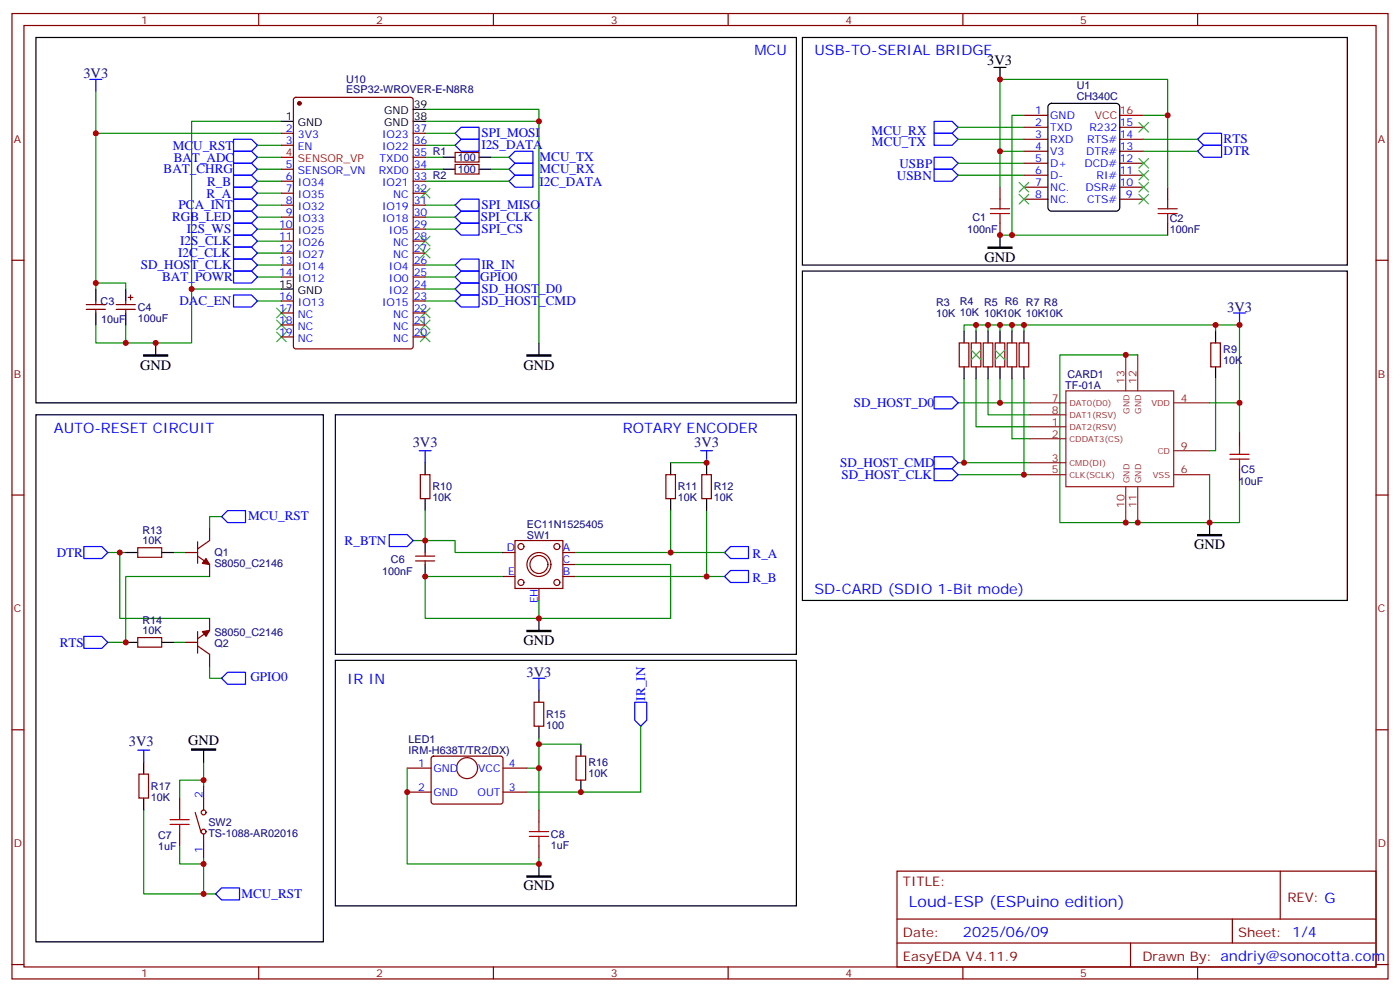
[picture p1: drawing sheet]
<svg xmlns="http://www.w3.org/2000/svg" width="412mm" height="292mm" viewBox="0 0 412 292" stroke-linecap="round" stroke-linejoin="round" font-family="sans-serif">
<g fill="none" stroke="#870000" stroke-width=".35">
<path d="M3.5 4h405.4v284.3h-405.4zM7.1 7.5h398.2v277.3h-398.2zM76.2 4v3.5M145.3 4v3.5M214.5 4v3.5M283.6 4v3.5M352.8 4v3.5M82.9 39.3h3.5M86.7 28.9l.4-.2h33.9l.7 .4v73l-.5 .6-34.1 .1-.6-.5-.1-72.9zM121.7 39.3h3.5M301.6 37.5h7.1M301.6 34h7.1"/>
<path d="M329.8 37.5h7.1M82.9 42.8h3.5M82.9 49.8h3.5M82.9 53.4h3.5M82.9 56.9h3.5M121.7 42.8h3.5M121.7 46.3h3.5M121.7 49.8h3.5M121.7 53.4h3.5M121.7 56.9h3.5M134.1 44.9h7v2.8h-7zM134.1 48.4h7v2.9h-7z"/>
<path d="M294.6 55.1v3.6M301.6 41h7.1M301.6 44.6h7.1M301.6 48.1h7.1M301.6 51.6h7.1M301.6 55.1h7.1M301.6 58.7h7.1M329.8 41h7.1M329.8 44.6h7.1M329.8 48.1h7.1M329.8 51.6h7.1M329.8 55.1h7.1"/>
<path d="M329.8 58.7h7.1M344 55.1v3.6M3.5 76.7h3.6M82.9 60.4h3.5M82.9 64h3.5M82.9 67.5h3.5M82.9 71h3.5M82.9 74.5h3.5M82.9 78.1h3.5M121.7 60.4h3.5M121.7 64h3.5M121.7 67.5h3.5"/>
<path d="M121.7 71h3.5M121.7 74.5h3.5M121.7 78.1h3.5M294.6 65.7v3.6M344 65.7v3.6M405.3 76.7h3.6M25.4 91.1h5.6M25.4 89.7h5.6M28.2 88.7v1M28.2 91.1v1.1M34.2 91.1h5.7M34.2 89.7h5.7"/>
<path d="M37 88.7v1M37 91.1v1.1M37.7 87.6h1.5M38.5 86.9v1.4M82.9 81.6h3.5M82.9 88.7h3.5M82.9 92.2h3.5M82.9 95.7h3.5M82.9 99.2h3.5M121.7 81.6h3.5M121.7 85.1h3.5M121.7 88.7h3.5"/>
<path d="M121.7 92.2h3.5M121.7 95.7h3.5M121.7 99.2h3.5M282.6 101h2.8v7.1h-2.8zM286.1 101h2.8v7.1h-2.8zM289.6 101h2.9v7.1h-2.9zM293.2 101h2.8v7.1h-2.8zM296.7 101h2.8v7.1h-2.8zM300.2 101h2.8v7.1h-2.8zM356.7 101h2.8v7.1h-2.8zM123.8 139.8h2.8v7.1h-2.8zM196.1 139.8h2.9v7.1h-2.9z"/>
<path d="M206.7 139.8h2.8v7.1h-2.8zM365.1 127.5v3.5M365.1 138v3.6M3.5 145.8h3.6M58.2 159.6v6.3M61.7 155.7v3.5l-3.5 2.5M151.7 159.2h14.1v14.1h-14.1zM405.3 145.8h3.6M40.6 161.3h7v2.8h-7zM54.7 162.7h3.5M58.2 163.8l3.5 2.5v3.5M122.4 165.2h5.7"/>
<path d="M122.4 163.8h5.7M125.2 162.7v1.1M125.2 165.2v1.1M148.2 162.7h3.5M148.2 169.8h3.5M158.7 173.3v3.5M165.8 162.7h3.5M165.8 169.8h3.5M165.8 166.3h3.5M40.6 187.8h7v2.8h-7zM54.7 189.2h3.5M58.2 190.3l3.5 2.4v3.6"/>
<path d="M58.2 186v6.4M61.7 182.1v3.6l-3.5 2.4M3.5 214.9h3.6M157.3 206.8h2.9v7.1h-2.9zM405.3 214.9h3.6M40.9 228h2.8v7.1h-2.8zM52.9 235.1v3.5M57.5 239.3l1.8 6M60 231.5v7.1M119.9 226.2h7.1M119.9 233.3h7.1M127.2 222.9l.5-.2 20 .1 .5 .6-.1 13-.6 .4h-20.1l-.4-.7v-12.7z"/>
<path d="M148.2 226.2h7M148.2 233.3h7M158.7 238.6v3.5M169.7 222.7h2.8v7.1h-2.8zM52.9 245.6v3.6M60 245.6v7.1M158.7 249.2v3.5M264.2 256.6h141.1v28.2h-141.1zM377.1 256.6v14.1M264.2 270.7h141.1M264.2 277.7h141.1M333 277.7v7.1"/>
<path d="M363 270.7v7M3.5 284.1h3.6M76.2 284.8v3.5M145.3 284.8v3.5M214.5 284.8v3.5M283.6 284.8v3.5M352.8 284.8v3.5M405.3 284.1h3.6"/>
<circle cx="153.5" cy="171.6" r=".88"/>
<circle cx="153.5" cy="161" r=".88"/>
<circle cx="158.7" cy="166.3" r="3.5"/>
<circle cx="158.7" cy="166.3" r="2.65"/>
<circle cx="164" cy="171.6" r=".88"/>
<circle cx="164" cy="161" r=".88"/>
<circle cx="60" cy="239.3" r=".71"/>
<circle cx="137.6" cy="226.2" r="3.1"/>
<circle cx="60" cy="244.9" r=".71"/>
</g>
<g fill="none" stroke="#00f" stroke-width=".35">
<path d="M26.5 23.4h3.5M28.2 23.4v3.5M134.1 39.3l1.7-1.8h5.3v3.5h-5.3zM275.2 39.3h5.3l1.7 1.7-1.7 1.8h-5.3zM275.2 35.7h5.3l1.7 1.8-1.7 1.8h-5.3zM354.5 39.3h5.3v3.5h-5.3l-1.7-1.8zM68.8 41h5.3l1.7 1.8-1.7 1.8h-5.3zM68.8 51.6h5.3l1.7 1.8-1.7 1.7h-5.3zM68.8 55.1h5.3l1.7 1.8-1.7 1.8h-5.3zM68.8 44.6h5.3l1.7 1.7-1.7 1.8h-5.3zM68.8 58.7h5.3l1.7 1.7-1.7 1.8h-5.3zM68.8 48.1h5.3l1.7 1.7-1.7 1.8h-5.3z"/>
<path d="M134.1 42.8l1.7-1.8h5.3v3.6h-5.3zM149.9 49.8l1.8-1.7h5.3v3.5h-5.3zM149.9 46.3l1.8-1.7h5.3v3.5h-5.3zM149.9 53.4l1.8-1.8h5.3v3.5h-5.3zM275.2 46.3h5.3l1.7 1.8-1.7 1.7h-5.3zM275.2 49.8h5.3l1.7 1.8-1.7 1.8h-5.3zM352.8 44.6l1.7-1.8h5.3v3.5h-5.3zM68.8 62.2h5.3l1.7 1.8-1.7 1.7h-5.3zM68.8 65.7h5.3l1.7 1.8-1.7 1.8h-5.3zM68.8 69.3h5.3l1.7 1.7-1.7 1.8h-5.3zM68.8 76.3h5.3l1.7 1.8-1.7 1.7h-5.3zM68.8 72.8h5.3l1.7 1.7-1.7 1.8h-5.3z"/>
<path d="M68.8 79.8h5.3l1.7 1.8-1.7 1.8h-5.3zM134.1 64l1.7-1.8h5.3v3.5h-5.3zM134.1 67.5l1.7-1.8h5.3v3.6h-5.3zM134.1 60.4l1.7-1.7h5.3v3.5h-5.3zM134.1 78.1l1.7-1.8h5.3v3.5h-5.3zM68.8 86.9h5.3l1.7 1.8-1.7 1.7h-5.3zM134.1 88.7l1.7-1.8h5.3v3.5h-5.3zM134.1 81.6l1.7-1.8h5.3v3.6h-5.3zM134.1 85.1l1.7-1.7h5.3v3.5h-5.3zM363.4 92.2h3.5M365.1 92.2v3.5M275.2 116.9h5.3l1.7 1.7-1.7 1.8h-5.3z"/>
<path d="M123.5 132.8h3.5M125.2 132.8v3.5M206.4 132.8h3.5M208.1 132.8v3.5M275.2 134.5h5.3l1.7 1.8-1.7 1.7h-5.3zM275.2 138h5.3l1.7 1.8-1.7 1.8h-5.3zM65.3 152.2l1.7-1.8h5.3v3.5h-5.3zM114.7 157.4h5.2l1.8 1.8-1.8 1.8h-5.2zM24.7 161h5.3l1.7 1.7-1.7 1.8h-5.3zM215.2 161h5.3v3.5h-5.3l-1.8-1.8zM215.2 168h5.3v3.6h-5.3l-1.8-1.8zM24.7 187.4h5.3l1.7 1.8-1.7 1.8h-5.3z"/>
<path d="M65.3 199.8l1.7-1.8h5.3v3.5h-5.3zM157 199.8h3.5M158.7 199.8v3.5M187 206.8h3.5v5.3l-1.8 1.8-1.7-1.8zM40.6 220.9h3.5M42.3 220.9v3.6M63.5 263.3l1.8-1.8h5.3v3.5h-5.3z"/>
</g>
<g fill="none" stroke="#008700" stroke-width=".35">
<path d="M28.2 26.9v12.4h54.7M28.2 39.3v45.8M82.9 35.7h-26.5v49.4M125.2 32.2h33.5v68.8M125.2 35.7h33.5M125.2 39.3h8.9M282.2 37.5h19.4M301.6 34h-3.5v35.3M336.9 34h7.1v-10.6h-49.4v21.2h7M344 34v21.1M75.8 46.3h7.1M75.8 49.8h7.1"/>
<path d="M75.8 42.8h7.1M75.8 53.4h7.1M75.8 56.9h7.1M125.2 46.3h5.3M125.2 49.8h5.3M125.2 42.8h8.9M125.2 53.4h24.7M144.6 46.3h5.3M144.6 49.8h5.3M282.2 41h19.4M282.2 48.1h19.4M282.2 51.6h19.4"/>
<path d="M294.6 44.6v10.5M336.9 41h15.9M336.9 44.6h15.9M75.8 64h7.1M75.8 67.5h7.1M75.8 71h7.1M75.8 78.1h7.1M75.8 60.4h7.1M75.8 74.5h7.1M125.2 64h8.9M125.2 67.5h8.9M125.2 78.1h8.9"/>
<path d="M125.2 60.4h8.9M294.6 69.3h49.4M28.2 83.4h8.8v1.7M28.2 95.7v5.3h8.8M75.8 81.6h7.1M75.8 88.7h7.1M82.9 85.1h-26.5v15.9h-19.4v-5.3M125.2 81.6h8.9M125.2 88.7h8.9M125.2 85.1h8.9M287.5 95.7v1.8M291 95.7v1.8"/>
<path d="M294.6 95.7v1.8M298.1 97.5v-1.8h67v22.9h-8.8M298.1 95.7h-14.1v1.8M301.6 95.7v1.8M358.1 95.7v1.8M282.2 118.6h21.2M284 111.6v24.7M287.5 111.6v14.1h15.9M291 111.6v10.6h12.4M294.6 111.6v7M298.1 111.6v17.6h5.3M301.6 111.6v28.2"/>
<path d="M335.1 104.5h-22.9v49.4h44.1v-14.1M358.1 111.6v21.2h-1.8M365.1 118.6v8.9M197.6 136.3h10.5M282.2 139.8h21.2M282.2 136.3h21.2M65.3 152.2h-3.6v3.5M121.7 159.2h3.5M125.2 150.4v8.8h8.9v3.5h14.1M197.6 150.4v12.3h-28.3M208.1 150.4v19.4h-38.8M365.1 141.6v12.3h-8.8"/>
<path d="M31.7 162.7h5.3M35.3 162.7v19.4h26.4M51.2 162.7h3.5M61.7 169.8h-24.7v19.4h-5.3M148.2 169.8h-23v12.3h33.5M158.7 176.8v5.3M169.3 166.3h28.3v15.8h-38.9M197.6 162.7h15.8M208.1 169.8h5.3M51.2 189.2h3.5M61.7 196.3v3.5h3.6M158.7 219.2h12.4"/>
<path d="M158.7 217.4v21.2M188.7 213.9v19.4h-33.5M42.3 238.6v24.7h17.7v-10.6M60 229.8h-7.1v5.3M60 224.5v7M119.9 226.2v28.3h38.8v-1.8M155.2 226.2h3.5M52.9 249.2v5.3h7.1M60 263.3h3.5"/>
</g>
<g fill="none" stroke="#000" stroke-width=".35">
<path d="M10.6 11h224v107.6h-224zM236.4 11h160.5v67.1h-160.5zM292.8 19.9h3.5M294.6 19.9v3.5M82.9 35.7h3.5M121.7 35.7h3.5M121.7 32.2h3.5M308.9 30.9l.8-.5h19.1l.8 .5 .2 .6v29.6l-.4 .9-.6 .2h-19.1l-.8-.5-.2-.6v-29.6zM130.5 46.3h3.6M130.5 49.8h3.6M141.1 46.3h3.5M141.1 49.8h3.5"/>
<path d="M236.4 79.8h160.5v97h-160.5zM294.6 69.3v3.5M28.2 85.1v3.6M28.2 92.2v3.5M37 85.1v3.6M37 92.2v3.5M82.9 85.1h3.5M284 97.5v3.5M287.5 97.5v3.5M291 97.5v3.5M294.6 97.5v3.5M298.1 97.5v3.5"/>
<path d="M301.6 97.5v3.5M358.1 97.5v3.5M45.9 101v3.5M158.7 101v3.5M284 108.1v3.5M287.5 108.1v3.5M291 108.1v3.5M294.6 108.1v3.5M298.1 108.1v3.5M301.6 108.1v3.5M358.1 108.1v3.5M10.6 122.2h84.6v155.2h-84.6z"/>
<path d="M98.8 122.2h135.8v70.5h-135.8zM125.2 136.3v3.5M197.6 136.3v3.5M208.1 136.3v3.5M125.2 146.9v3.5M125.2 159.2v3.5M197.6 146.9v3.5M208.1 146.9v3.5M356.3 153.9v3.5M37 162.7h3.6M47.6 162.7h3.6M125.2 166.3v3.5"/>
<path d="M37 189.2h3.6M47.6 189.2h3.6M98.8 194.5h135.8v72.3h-135.8zM158.7 182.1v3.6M158.7 203.3v3.5M158.7 213.9v3.5M171.1 219.2v3.5M42.3 224.5v3.5M42.3 235.1v3.5M60 220.9v3.6M171.1 229.8v3.5M158.7 254.5v3.5"/>
</g>
<g fill="none" stroke="#3c3" stroke-width=".35">
<path d="M335.5 36.1l2.8 2.8M338.3 36.1l-2.8 2.8M123.8 55.5l2.8 2.8M126.6 55.5l-2.8 2.8M300.2 57.3l2.8 2.8M300.2 53.7l2.8 2.9M303 57.3l-2.8 2.8M303 53.7l-2.8 2.9M335.5 46.7l2.8 2.8M335.5 50.2l2.8 2.8M335.5 53.7l2.8 2.9M335.5 57.3l2.8 2.8"/>
<path d="M338.3 46.7l-2.8 2.8M338.3 50.2l-2.8 2.8M338.3 53.7l-2.8 2.9M338.3 57.3l-2.8 2.8M123.8 73.1l2.8 2.9M123.8 69.6l2.8 2.8M126.6 73.1l-2.8 2.9M126.6 69.6l-2.8 2.8M81.5 97.8l2.8 2.8M81.5 94.3l2.8 2.8M81.5 90.8l2.8 2.8M84.3 97.8l-2.8 2.8"/>
<path d="M84.3 94.3l-2.8 2.8M84.3 90.8l-2.8 2.8M123.8 90.8l2.8 2.8M123.8 94.3l2.8 2.8M123.8 97.8l2.8 2.8M126.6 90.8l-2.8 2.8M126.6 94.3l-2.8 2.8M126.6 97.8l-2.8 2.8M286.1 103.1l2.8 2.8M288.9 103.1l-2.8 2.8M293.2 103.1l2.8 2.8M296 103.1l-2.8 2.8"/>
</g>
<path d="M291 72.8h7.1v.3h-7.1zM42.3 104.5h7.1v.4h-7.1zM155.2 104.5h7.1v.4h-7.1zM352.8 157.4h7v.4h-7zM155.2 185.7h7.1v.3h-7.1zM56.4 220.6h7.1v.3h-7.1zM155.2 258h7.1v.3h-7.1z" fill="#000" stroke="#000" stroke-width=".35"/>
<g fill="none" stroke="#a10000" stroke-width=".35">
<path d="M294.6 58.7v2.8M344 58.7v2.8M291.7 62.9h5.7M291.7 61.5h5.7M294.6 62.9v2.8M341.1 62.9h5.7M341.1 61.5h5.7M344 62.9v2.8M362.3 135.2h5.6M362.3 133.8h5.6M365.1 131v2.8M365.1 135.2v2.8"/>
<path d="M52.9 238.6v2.8M50.1 241.4h5.6M50.1 242.8h5.6M52.9 242.8v2.8M155.9 244.9h5.7M155.9 246.3h5.7M158.7 242.1v2.8M158.7 246.3v2.9"/>
</g>
<g fill="none" stroke="#8c2424" stroke-width=".35">
<path d="M303.4 118.6h10.6M314 115.1h31.7v28.2h-31.7zM331.6 104.5v10.6M335.1 104.5v10.6M345.7 118.6h10.6M303.4 125.7h10.6M303.4 129.2h10.6M303.4 136.3h10.6M303.4 139.8h10.6M303.4 122.2h10.6M345.7 139.8h10.6M345.7 132.8h10.6"/>
<path d="M331.6 143.3v10.6M335.1 143.3v10.6"/>
</g>
<path d="M329.8 34h7.1M82.9 46.3h3.5" fill="none" stroke="#f00" stroke-width=".35"/>
<g fill="#870000" stroke="#870000" stroke-width=".35">
<path d="M59.6 186l2.1-.3-1 1.7z"/>
<path d="M60.7 164.5l1 1.8-2.1-.4z"/>
<circle cx="88.2" cy="30.4" r=".53"/>
</g>
<g fill="#c00">
<circle cx="56.4" cy="85.1" r=".88"/>
<circle cx="158.8" cy="35.7" r=".88"/>
<circle cx="335.1" cy="153.9" r=".88"/>
<circle cx="365.1" cy="118.6" r=".88"/>
<circle cx="356.3" cy="153.9" r=".88"/>
<circle cx="158.8" cy="226.2" r=".88"/>
<circle cx="45.9" cy="101" r=".88"/>
<circle cx="28.2" cy="83.4" r=".88"/>
<circle cx="28.2" cy="39.3" r=".88"/>
<circle cx="171.1" cy="233.3" r=".88"/>
<circle cx="158.8" cy="219.2" r=".88"/>
<circle cx="331.6" cy="104.5" r=".88"/>
<circle cx="331.6" cy="153.9" r=".88"/>
<circle cx="208.1" cy="136.3" r=".88"/>
<circle cx="125.2" cy="159.2" r=".88"/>
<circle cx="365.1" cy="95.7" r=".88"/>
<circle cx="298.1" cy="95.7" r=".88"/>
<circle cx="294.6" cy="95.7" r=".88"/>
<circle cx="291" cy="95.7" r=".88"/>
<circle cx="287.5" cy="95.7" r=".88"/>
<circle cx="294.6" cy="118.6" r=".88"/>
<circle cx="284" cy="136.3" r=".88"/>
<circle cx="294.6" cy="23.4" r=".88"/>
<circle cx="294.6" cy="44.6" r=".88"/>
<circle cx="294.6" cy="69.3" r=".88"/>
<circle cx="344" cy="34" r=".88"/>
<circle cx="298.1" cy="69.3" r=".88"/>
<circle cx="35.3" cy="162.7" r=".88"/>
<circle cx="37" cy="189.2" r=".88"/>
<circle cx="60" cy="229.8" r=".88"/>
<circle cx="37" cy="101" r=".88"/>
<circle cx="358.1" cy="95.7" r=".88"/>
<circle cx="301.6" cy="95.7" r=".88"/>
<circle cx="301.6" cy="139.8" r=".88"/>
<circle cx="208.1" cy="169.8" r=".88"/>
<circle cx="197.6" cy="162.7" r=".88"/>
<circle cx="158.8" cy="182.1" r=".88"/>
<circle cx="125.2" cy="169.8" r=".88"/>
<circle cx="119.9" cy="233.3" r=".88"/>
<circle cx="158.8" cy="254.5" r=".88"/>
<circle cx="60" cy="263.3" r=".88"/>
<circle cx="60" cy="254.5" r=".88"/>
</g>
<text font-size="4.6" fill="#00f" x="267.8" y="267.2">Loud-ESP (ESPuino edition)</text>
<g font-size="4.2" fill="#00f">
<text x="222.2" y="16.3">MCU</text>
<text x="239.9" y="16.3">USB-TO-SERIAL BRIDGE</text>
<text x="15.9" y="127.5">AUTO-RESET CIRCUIT</text>
<text x="183.4" y="127.5">ROTARY ENCODER</text>
<text x="239.9" y="175.1">SD-CARD (SDIO 1-Bit mode)</text>
<text x="102.3" y="201.5">IR IN</text>
<text x="283.6" y="276">2025/06/09</text>
</g>
<g font-size="4.2" fill="#000080">
<text x="24.6" y="23.1">3V3</text>
<text x="361.5" y="91.8">3V3</text>
<text x="121.6" y="131.6">3V3</text>
<text x="204.5" y="131.6">3V3</text>
<text x="155.1" y="199.4">3V3</text>
<text x="38" y="219.9">3V3</text>
</g>
<g font-size="4.2">
<text x="290.8" y="19.2">3V3</text>
<text x="290" y="77.1">GND</text>
<text x="41.3" y="108.8">GND</text>
<text x="154.2" y="108.8">GND</text>
<text x="351.7" y="161.8">GND</text>
<text x="154.2" y="190">GND</text>
<text x="55.4" y="219.5">GND</text>
<text x="154.2" y="262.2">GND</text>
</g>
<g font-size="3.9" fill="#00f">
<text x="141.8" y="40.5">SPI_MOSI</text>
<text x="256.8" y="39.6">MCU_RX</text>
<text x="50.9" y="44">MCU_RST</text>
<text x="51.2" y="47.7">BAT_ADC</text>
<text x="141.8" y="44">I2S_DATA</text>
<text x="159" y="47.5">MCU_TX</text>
<text x="256.9" y="43">MCU_TX</text>
<text x="360.4" y="45.7">DTR</text>
<text x="360.4" y="42.1">RTS</text>
<text x="48.2" y="51.1">BAT_CHRG</text>
<text x="159" y="51">MCU_RX</text>
<text x="264.2" y="52.9">USBN</text>
<text x="264.9" y="49.5">USBP</text>
<text x="60.8" y="58.5">R_A</text>
<text x="61" y="54.9">R_B</text>
<text x="158.9" y="54.6">I2C_DATA</text>
<text x="50.7" y="65.2">RGB_LED</text>
<text x="52.6" y="61.7">PCA_INT</text>
<text x="141.7" y="65.1">SPI_CLK</text>
<text x="141.8" y="61.6">SPI_MISO</text>
<text x="55" y="68.7">I2S_WS</text>
<text x="141.8" y="68.8">SPI_CS</text>
<text x="52.4" y="75.8">I2C_CLK</text>
<text x="53.1" y="72.3">I2S_CLK</text>
<text x="41.5" y="79.3">SD_HOST_CLK</text>
<text x="47.8" y="82.9">BAT_POWR</text>
<text x="141.5" y="82.9">GPIO0</text>
<text x="141.8" y="79.4">IR_IN</text>
<text x="52.8" y="89.9">DAC_EN</text>
<text x="141.8" y="89.9">SD_HOST_CMD</text>
<text x="141.8" y="86.3">SD_HOST_D0</text>
<text x="251.5" y="119.9">SD_HOST_D0</text>
<text x="247.5" y="137.5">SD_HOST_CMD</text>
<text x="247.8" y="141.1">SD_HOST_CLK</text>
<text x="73.1" y="153.3">MCU_RST</text>
<text x="101.5" y="160.4">R_BTN</text>
<text x="16.7" y="164">DTR</text>
<text x="221.7" y="164.3">R_A</text>
<text x="221.7" y="171.4">R_B</text>
<text x="17.6" y="190.4">RTS</text>
<text x="73.8" y="200.5">GPIO0</text>
<text x="190" y="206.4" transform="rotate(-90 190 206.4)">IR_IN</text>
<text x="71.1" y="264.5">MCU_RST</text>
</g>
<g font-size="3.9" fill="#800">
<text x="266" y="260.8">TITLE:</text>
<text x="379.2" y="265.7">REV: G</text>
<text x="266" y="276">Date:</text>
<text x="364.8" y="276">Sheet: 1/4</text>
<text x="266" y="283">EasyEDA V4.11.9</text>
<text x="336.5" y="283">Drawn By: andriy@sonocotta.com</text>
</g>
<g font-size="3.2" fill="#800">
<text x="41.6" y="7">1</text>
<text x="110.8" y="7">2</text>
<text x="179.9" y="7">3</text>
<text x="249.1" y="7">4</text>
<text x="318.2" y="7">5</text>
<text x="4.1" y="42.1">A</text>
<text x="405.9" y="42.1">A</text>
<text x="4.1" y="111.2">B</text>
<text x="405.9" y="111.2">B</text>
<text x="4.1" y="180.4">C</text>
<text x="405.9" y="180.4">C</text>
<text x="4.1" y="249.5">D</text>
<text x="405.9" y="249.5">D</text>
<text x="41.6" y="287.8">1</text>
<text x="110.8" y="287.8">2</text>
<text x="179.9" y="287.8">3</text>
<text x="249.1" y="287.8">4</text>
<text x="318.2" y="287.8">5</text>
</g>
<g font-size="3.2" fill="#000080">
<text x="102" y="27.5">ESP32-WROVER-E-N8R8</text>
<text x="102" y="24.4">U10</text>
<text x="317.2" y="29.4">CH340C</text>
<text x="317.2" y="26.1">U1</text>
<text x="134.8" y="47.5">100</text>
<text x="134.8" y="51">100</text>
<text x="286.5" y="65.1">C1</text>
<text x="344.6" y="65.4">C2</text>
<text x="284.9" y="68.6">100nF</text>
<text x="344.6" y="68.7">100nF</text>
<text x="29.6" y="89.8">C3</text>
<text x="282.7" y="89.8">R4</text>
<text x="29.8" y="95.1">10uF</text>
<text x="40.6" y="94.7">100uF</text>
<text x="40.6" y="91.5">C4</text>
<text x="275.8" y="93.3">10K 10K 10K10K 10K10K</text>
<text x="275.8" y="90.1">R3</text>
<text x="289.9" y="90.1">R5 R6 R7 R8</text>
<text x="360.3" y="107.1">10K</text>
<text x="360.3" y="103.9">R9</text>
<text x="314.4" y="111.4">CARD1</text>
<text x="313.8" y="114.5">TF-01A</text>
<text x="364.9" y="142.7">10uF</text>
<text x="365.6" y="139.2">C5</text>
<text x="127.4" y="147.7">10K</text>
<text x="127.4" y="144.4">R10</text>
<text x="199.7" y="147.7">10K</text>
<text x="199.7" y="144.4">R11</text>
<text x="210.3" y="147.7">10K</text>
<text x="210.3" y="144.4">R12</text>
<text x="155.2" y="155.5">EC11N1525405</text>
<text x="42" y="160.3">10K</text>
<text x="42" y="157.2">R13</text>
<text x="155.2" y="158.7">SW1</text>
<text x="63.1" y="167">S8050_C2146</text>
<text x="63.1" y="163.8">Q1</text>
<text x="115.2" y="165.7">C6</text>
<text x="112.6" y="169.2">100nF</text>
<text x="42" y="183.6">R14</text>
<text x="42" y="186.7">10K</text>
<text x="63.1" y="187.4">S8050_C2146</text>
<text x="63.1" y="190.6">Q2</text>
<text x="160.9" y="214.6">100</text>
<text x="160.9" y="211.4">R15</text>
<text x="120.4" y="218.8">LED1</text>
<text x="120.4" y="222.1">IRM-H638T/TR2(DX)</text>
<text x="173.4" y="225.6">R16</text>
<text x="44.4" y="232.6">R17</text>
<text x="173.4" y="228.8">10K</text>
<text x="44.4" y="235.9">10K</text>
<text x="61.4" y="243.3">SW2</text>
<text x="46.6" y="250.3">1uF</text>
<text x="46.6" y="247.1">C7</text>
<text x="61.4" y="246.4">TS-1088-AR02016</text>
<text x="162.3" y="249.9">1uF</text>
<text x="162.3" y="246.8">C8</text>
</g>
<g font-size="3.2">
<text x="84.2" y="35.4">1</text>
<text x="113.1" y="33.6">GND</text>
<text x="121.9" y="35.4">38</text>
<text x="121.9" y="31.9">39</text>
<text x="87.7" y="37.1">GND</text>
<text x="113.1" y="37.1">GND</text>
<text x="82.2" y="84.8">15</text>
<text x="87.7" y="86.5">GND</text>
</g>
<g font-size="3.2" fill="#00f">
<text x="304.9" y="33.6">1</text>
<text x="309.4" y="35">GND</text>
<text x="84.2" y="38.9">2</text>
<text x="87.7" y="40.7">3V3</text>
<text x="112.5" y="40.7">IO23</text>
<text x="121.9" y="38.9">37</text>
<text x="304.9" y="40.7">3</text>
<text x="304.9" y="37.1">2</text>
<text x="309.4" y="38.6">TXD</text>
<text x="320.9" y="38.6">R232</text>
<text x="329.8" y="37.1">15</text>
<text x="329.8" y="40.7">14</text>
<text x="84.2" y="42.4">3</text>
<text x="87.7" y="44.2">EN</text>
<text x="111.8" y="47.7">TXD0</text>
<text x="112.5" y="44.2">IO22</text>
<text x="121.9" y="42.4">36</text>
<text x="121.9" y="46">35 R1</text>
<text x="304.9" y="47.7">5</text>
<text x="304.9" y="44.2">4</text>
<text x="309.4" y="45.6">V3</text>
<text x="309.4" y="42.1">RXD</text>
<text x="319.9" y="45.6">DTR#</text>
<text x="320.2" y="42.1">RTS#</text>
<text x="329.8" y="44.2">13</text>
<text x="329.8" y="47.7">12</text>
<text x="84.2" y="53">6</text>
<text x="84.2" y="49.5">5</text>
<text x="87.7" y="51.3">SENSOR_VN</text>
<text x="111.6" y="51.3">RXD0</text>
<text x="121.9" y="49.5">34</text>
<text x="121.9" y="53">33 R2</text>
<text x="304.9" y="51.3">6</text>
<text x="309.4" y="52.7">D-</text>
<text x="309.4" y="49.1">D+</text>
<text x="319.4" y="49.1">DCD#</text>
<text x="323" y="52.7">RI#</text>
<text x="329.8" y="51.3">11</text>
<text x="84.2" y="56.6">7</text>
<text x="87.7" y="58.3">IO35</text>
<text x="87.7" y="54.8">IO34</text>
<text x="112.5" y="54.8">IO21</text>
<text x="115.8" y="58.3">NC</text>
<text x="121.9" y="56.6">32</text>
<text x="304.9" y="58.3">8</text>
<text x="304.9" y="54.8">7</text>
<text x="309.4" y="59.7">NC.</text>
<text x="309.4" y="56.2">NC.</text>
<text x="319.7" y="56.2">DSR#</text>
<text x="320.2" y="59.7">CTS#</text>
<text x="329.8" y="54.8">10</text>
<text x="331.6" y="58.3">9</text>
<text x="84.2" y="63.6">9</text>
<text x="84.2" y="60.1">8</text>
<text x="87.7" y="65.4">IO33</text>
<text x="87.7" y="61.8">IO32</text>
<text x="112.5" y="61.8">IO19</text>
<text x="112.5" y="65.4">IO18</text>
<text x="121.9" y="60.1">31</text>
<text x="121.9" y="63.6">30</text>
<text x="82.2" y="70.7">11</text>
<text x="82.2" y="67.1">10</text>
<text x="87.7" y="68.9">IO25</text>
<text x="114.6" y="68.9">IO5</text>
<text x="121.9" y="67.1">29</text>
<text x="121.9" y="70.7">28</text>
<text x="82.2" y="77.7">13</text>
<text x="82.2" y="74.2">12</text>
<text x="87.7" y="76">IO27</text>
<text x="87.7" y="72.4">IO26</text>
<text x="115.8" y="72.4">NC</text>
<text x="115.8" y="76">NC</text>
<text x="121.9" y="74.2">27</text>
<text x="121.9" y="77.7">26</text>
<text x="82.2" y="81.2">14</text>
<text x="87.7" y="83">IO12</text>
<text x="87.7" y="79.5">IO14</text>
<text x="114.6" y="79.5">IO4</text>
<text x="114.6" y="83">IO0</text>
<text x="121.9" y="81.2">25</text>
<text x="82.2" y="88.3">16</text>
<text x="114.6" y="86.5">IO2</text>
<text x="121.9" y="84.8">24</text>
<text x="121.9" y="88.3">23</text>
<text x="82.2" y="95.4">18</text>
<text x="82.2" y="91.8">17</text>
<text x="87.7" y="93.6">NC</text>
<text x="87.7" y="90.1">IO13</text>
<text x="112.5" y="90.1">IO15</text>
<text x="115.8" y="93.6">NC</text>
<text x="121.9" y="91.8">22</text>
<text x="121.9" y="95.4">21</text>
<text x="82.2" y="98.9">19</text>
<text x="87.7" y="100.6">NC</text>
<text x="87.7" y="97.1">NC</text>
<text x="115.8" y="97.1">NC</text>
<text x="115.8" y="100.6">NC</text>
<text x="121.9" y="98.9">20</text>
<text x="149.2" y="162.4">D</text>
<text x="165.8" y="165.9">C</text>
<text x="165.8" y="162.4">A</text>
<text x="149.7" y="169.4">E</text>
<text x="165.8" y="169.4">B</text>
<text x="158.4" y="177.7" transform="rotate(-90 158.4 177.7)">EH</text>
<text x="123.2" y="225.9">1</text>
<text x="127.7" y="227.3">GND</text>
<text x="140.9" y="227.3">VCC</text>
<text x="149.9" y="225.9">4</text>
<text x="123.2" y="232.9">2</text>
<text x="149.9" y="232.9">3</text>
<text x="59.6" y="235.1" transform="rotate(-90 59.6 235.1)">2</text>
<text x="127.7" y="234.4">GND</text>
<text x="140.7" y="234.4">OUT</text>
<text x="59.6" y="251.2" transform="rotate(-90 59.6 251.2)">1</text>
</g>
<g font-size="3.2" fill="#f00">
<text x="322.5" y="35">VCC</text>
<text x="329.8" y="33.6">16</text>
<text x="84.2" y="46">4</text>
<text x="87.7" y="47.7">SENSOR_VP</text>
</g>
<g font-size="3.2" fill="#8d2323">
<text x="331.3" y="113" transform="rotate(-90 331.3 113)">13</text>
<text x="334.8" y="113" transform="rotate(-90 334.8 113)">12</text>
<text x="309.8" y="118.3">7</text>
<text x="347.8" y="118.3">4</text>
<text x="309.8" y="125.3">1</text>
<text x="309.8" y="121.8">8</text>
<text x="309.8" y="128.9">2</text>
<text x="309.8" y="135.9">3</text>
<text x="347.8" y="132.4">9</text>
<text x="309.8" y="139.5">5</text>
<text x="347.8" y="139.5">6</text>
<text x="331.3" y="149.5" transform="rotate(-90 331.3 149.5)">10</text>
<text x="334.8" y="149.5" transform="rotate(-90 334.8 149.5)">11</text>
</g>
<g font-size="2.5" fill="#8d2323">
<text x="315" y="119.7">DAT0(D0)</text>
<text x="339.2" y="119.7">VDD</text>
<text x="315" y="123.2">DAT1(RSV)</text>
<text x="332.7" y="121.8" transform="rotate(-90 332.7 121.8)">GND</text>
<text x="336.2" y="121.8" transform="rotate(-90 336.2 121.8)">GND</text>
<text x="315" y="126.8">DAT2(RSV)</text>
<text x="315" y="130.3">CDDAT3(CS)</text>
<text x="315" y="137.3">CMD(DI)</text>
<text x="341" y="133.8">CD</text>
<text x="315" y="140.9">CLK(SCLK)</text>
<text x="332.7" y="142.3" transform="rotate(-90 332.7 142.3)">GND</text>
<text x="336.2" y="142.3" transform="rotate(-90 336.2 142.3)">GND</text>
<text x="339.6" y="140.9">VSS</text>
</g>
</svg>
